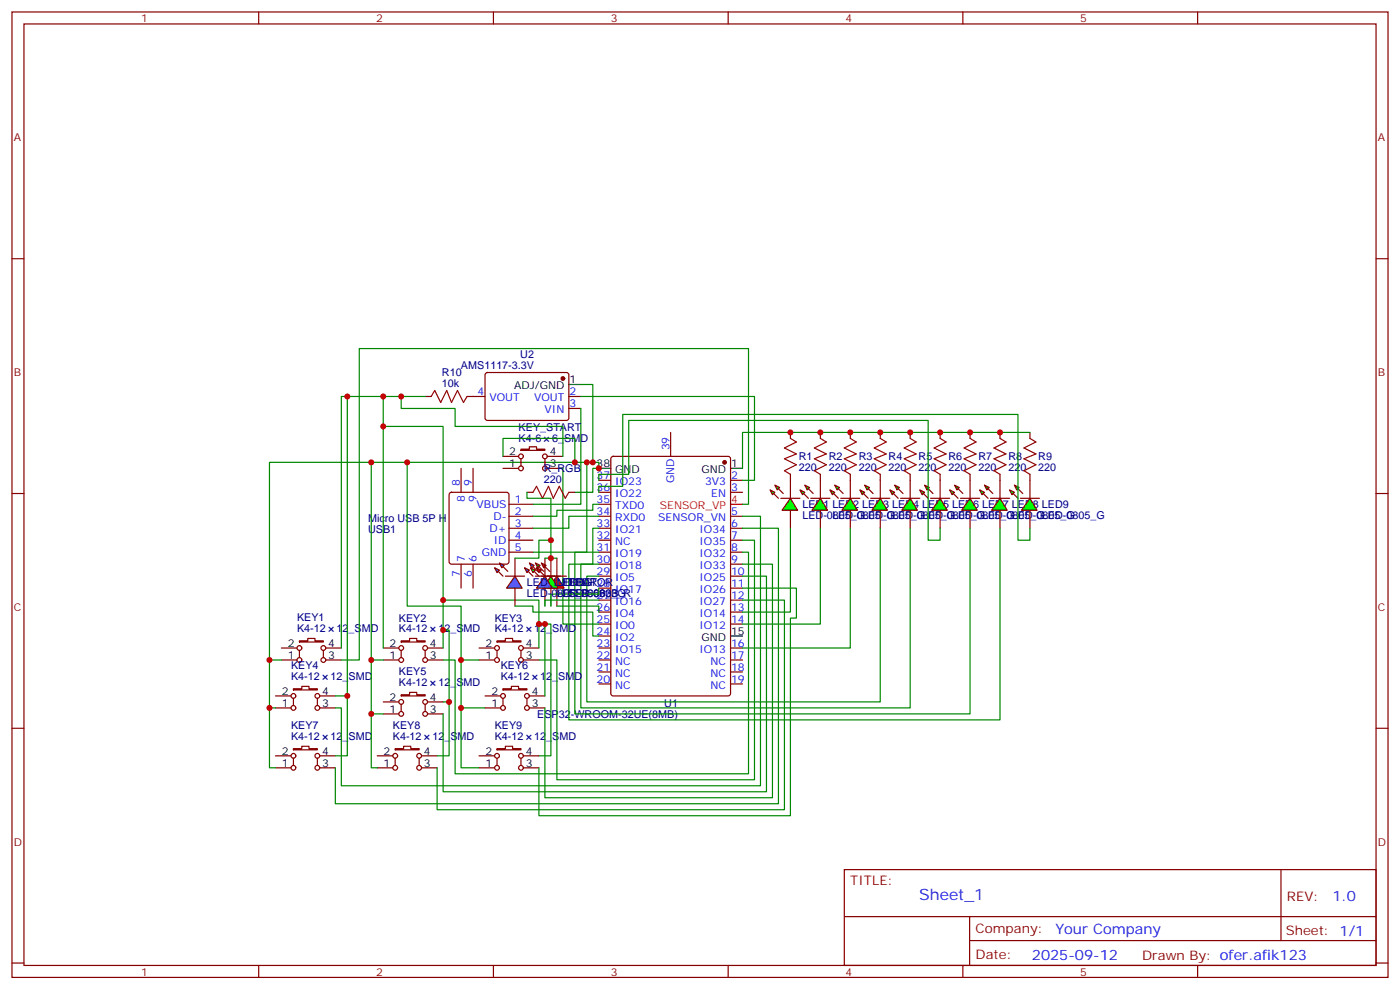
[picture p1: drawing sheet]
<svg xmlns="http://www.w3.org/2000/svg" width="412mm" height="292mm" viewBox="0 0 412 292" stroke-linecap="round" stroke-linejoin="round" font-family="sans-serif">
<g fill="none" stroke="#870000" stroke-width=".35">
<path d="M3.5 3.5h405.4v284.4h-405.4zM7.1 7.1h398.2v277.2h-398.2zM76.2 3.5v3.6M145.3 3.5v3.6M214.5 3.5v3.6M283.6 3.5v3.6M352.8 3.5v3.6M3.5 76.2h3.6M405.3 76.2h3.6M139.3 116.8h3.6M143.1 109.9l.5-.2 23.5 .1 .5 .6-.1 13-.6 .4h-23.6l-.4-.7v-12.7zM167.6 116.8h3.5"/>
<path d="M135.8 137.9v7.1M139.3 137.9v7.1M167.6 120.3h3.5M180.2 134.6l.4-.2h33.9l.6 .4 .1 69.5-.5 .6-34.1 .1-.6-.5-.1-69.4zM197.6 127.4v7M3.5 145.3h3.6M132.5 145.2l.5-.2h16.2l.5 .2 .2 .5v19.8l-.2 .5-.5 .2h-16.2l-.5-.3-.2-.4v-19.8zM149.9 148.5h7.1M149.9 152h7.1M149.9 155.6h7.1M149.9 159.1h7.1M176.4 141.5h3.5"/>
<path d="M176.4 145h3.5M176.4 148.5h3.5M176.4 152h3.5M176.4 155.6h3.5M176.4 159.1h3.5M215.2 141.5h3.5M215.2 145h3.5M215.2 152h3.5M215.2 155.6h3.5M215.2 159.1h3.5M232.8 141.5v5.3M232.8 150.3v5.3"/>
<path d="M405.3 145.3h3.6M135.8 166.2v7M139.3 166.2v7M149.9 162.6h7.1M176.4 162.6h3.5M176.4 166.2h3.5M176.4 169.7h3.5M176.4 173.2h3.5M176.4 176.7h3.5M215.2 162.6h3.5M215.2 166.2h3.5M215.2 169.7h3.5"/>
<path d="M215.2 173.2h3.5M215.2 176.7h3.5M176.4 180.3h3.5M176.4 183.8h3.5M176.4 187.3h3.5M176.4 190.9h3.5M176.4 194.4h3.5M176.4 197.9h3.5M215.2 180.3h3.5M215.2 183.8h3.5M215.2 190.9h3.5M215.2 194.4h3.5"/>
<path d="M215.2 197.9h3.5M3.5 214.5h3.6M176.4 201.4h3.5M215.2 201.4h3.5M405.3 214.5h3.6M248.7 256.1h156.6v28.2h-156.6zM377.3 256.1v20.9M248.7 270h156.5M285.6 277h119.6M285.6 270v14.1M3.5 283.6h3.6M76.2 284.3v3.6"/>
<path d="M145.3 284.3v3.6M214.5 284.3v3.6M283.6 284.3v3.6M352.8 284.3v3.6M405.3 283.6h3.6"/>
</g>
<path d="M167.6 113.2h3.5M176.4 137.9h3.5M215.2 137.9h3.5M215.2 187.3h3.5" fill="none" stroke="#000" stroke-width=".35"/>
<path d="M215.2 148.5h3.5" fill="none" stroke="#f00" stroke-width=".35"/>
<g fill="#870000" stroke="#870000" stroke-width=".35">
<circle cx="213.4" cy="136.2" r=".53"/>
<circle cx="165.8" cy="111.5" r=".53"/>
</g>
<path d="M171.1 113.2h3.5v23M171.1 120.3v28.2h-14.1M169.3 145h5.3v-7.1h1.8v-1.7h-3.5v26.4h-15.9M176.4 152h-8.8v3.6h-10.6M176.4 148.5h-1.8v1.8h-10.6v1.7h-7" fill="none" stroke="#008700" stroke-width=".35"/>
<g fill="#0f0" stroke="#870000" stroke-width=".35">
<path d="M228.2 142.9l1.5 .7-.7 .7z"/>
<path d="M226.8 144.3l1.4 .7-.7 .7z"/>
</g>
<g fill="#870000" stroke="#870000" stroke-width=".35">
<path d="M229.3 143.9l1.4 1.4z"/>
<path d="M227.9 145.3l1.4 1.5z"/>
</g>
<path d="M230 146.8h5.7z" fill="#f00" stroke="#870000" stroke-width=".35"/>
<path d="M232.8 146.8l2.1 3.5h-4.5z" fill="#0f0" stroke="#870000" stroke-width=".35"/>
<path d="M241.7 141.5v5.3M241.7 150.3v5.3" fill="none" stroke="#870000" stroke-width=".35"/>
<g fill="#0f0" stroke="#870000" stroke-width=".35">
<path d="M237.1 142.9l1.4 .7-.7 .7z"/>
<path d="M235.7 144.3l1.4 .7-.7 .7z"/>
</g>
<g fill="#870000" stroke="#870000" stroke-width=".35">
<path d="M238.1 143.9l1.4 1.4z"/>
<path d="M236.7 145.3l1.4 1.5z"/>
</g>
<path d="M238.8 146.8h5.7z" fill="#f00" stroke="#870000" stroke-width=".35"/>
<path d="M241.7 146.8l2.1 3.5h-4.6z" fill="#0f0" stroke="#870000" stroke-width=".35"/>
<path d="M250.5 141.5v5.3M250.5 150.3v5.3" fill="none" stroke="#870000" stroke-width=".35"/>
<g fill="#0f0" stroke="#870000" stroke-width=".35">
<path d="M245.9 142.9l1.4 .7-.7 .7z"/>
<path d="M244.5 144.3l1.4 .7-.7 .7z"/>
</g>
<g fill="#870000" stroke="#870000" stroke-width=".35">
<path d="M246.9 143.9l1.5 1.4z"/>
<path d="M245.5 145.3l1.4 1.5z"/>
</g>
<path d="M247.6 146.8h5.7z" fill="#f00" stroke="#870000" stroke-width=".35"/>
<path d="M250.5 146.8l2.1 3.5h-4.6z" fill="#0f0" stroke="#870000" stroke-width=".35"/>
<path d="M259.3 141.5v5.3M259.3 150.3v5.3" fill="none" stroke="#870000" stroke-width=".35"/>
<g fill="#0f0" stroke="#870000" stroke-width=".35">
<path d="M254.7 142.9l1.4 .7-.7 .7z"/>
<path d="M253.3 144.3l1.4 .7-.7 .7z"/>
</g>
<g fill="#870000" stroke="#870000" stroke-width=".35">
<path d="M255.8 143.9l1.4 1.4z"/>
<path d="M254.4 145.3l1.4 1.5z"/>
</g>
<path d="M256.5 146.8h5.6z" fill="#f00" stroke="#870000" stroke-width=".35"/>
<path d="M259.3 146.8l2.1 3.5h-4.6z" fill="#0f0" stroke="#870000" stroke-width=".35"/>
<path d="M268.1 141.5v5.3M268.1 150.3v5.3" fill="none" stroke="#870000" stroke-width=".35"/>
<g fill="#0f0" stroke="#870000" stroke-width=".35">
<path d="M263.5 142.9l1.4 .7-.7 .7z"/>
<path d="M262.1 144.3l1.4 .7-.7 .7z"/>
</g>
<g fill="#870000" stroke="#870000" stroke-width=".35">
<path d="M264.6 143.9l1.4 1.4z"/>
<path d="M263.2 145.3l1.4 1.5z"/>
</g>
<path d="M265.3 146.8h5.6z" fill="#f00" stroke="#870000" stroke-width=".35"/>
<path d="M268.1 146.8l2.1 3.5h-4.6z" fill="#0f0" stroke="#870000" stroke-width=".35"/>
<path d="M276.9 141.5v5.3M276.9 150.3v5.3" fill="none" stroke="#870000" stroke-width=".35"/>
<g fill="#0f0" stroke="#870000" stroke-width=".35">
<path d="M272.3 142.9l1.5 .7-.8 .7z"/>
<path d="M270.9 144.3l1.4 .7-.7 .7z"/>
</g>
<g fill="#870000" stroke="#870000" stroke-width=".35">
<path d="M273.4 143.9l1.4 1.4z"/>
<path d="M272 145.3l1.4 1.5z"/>
</g>
<path d="M274.1 146.8h5.7z" fill="#f00" stroke="#870000" stroke-width=".35"/>
<path d="M276.9 146.8l2.1 3.5h-4.5z" fill="#0f0" stroke="#870000" stroke-width=".35"/>
<path d="M285.8 141.5v5.3M285.8 150.3v5.3" fill="none" stroke="#870000" stroke-width=".35"/>
<g fill="#0f0" stroke="#870000" stroke-width=".35">
<path d="M281.2 142.9l1.4 .7-.7 .7z"/>
<path d="M279.8 144.3l1.4 .7-.7 .7z"/>
</g>
<g fill="#870000" stroke="#870000" stroke-width=".35">
<path d="M282.2 143.9l1.4 1.4z"/>
<path d="M280.8 145.3l1.4 1.5z"/>
</g>
<path d="M282.9 146.8h5.7z" fill="#f00" stroke="#870000" stroke-width=".35"/>
<path d="M285.8 146.8l2.1 3.5h-4.6z" fill="#0f0" stroke="#870000" stroke-width=".35"/>
<path d="M294.6 141.5v5.3M294.6 150.3v5.3" fill="none" stroke="#870000" stroke-width=".35"/>
<g fill="#0f0" stroke="#870000" stroke-width=".35">
<path d="M290 142.9l1.4 .7-.7 .7z"/>
<path d="M288.6 144.3l1.4 .7-.7 .7z"/>
</g>
<g fill="#870000" stroke="#870000" stroke-width=".35">
<path d="M291 143.9l1.5 1.4z"/>
<path d="M289.6 145.3l1.4 1.5z"/>
</g>
<path d="M291.7 146.8h5.7z" fill="#f00" stroke="#870000" stroke-width=".35"/>
<path d="M294.6 146.8l2.1 3.5h-4.6z" fill="#0f0" stroke="#870000" stroke-width=".35"/>
<path d="M303.4 141.5v5.3M303.4 150.3v5.3" fill="none" stroke="#870000" stroke-width=".35"/>
<g fill="#0f0" stroke="#870000" stroke-width=".35">
<path d="M298.8 142.9l1.4 .7-.7 .7z"/>
<path d="M297.4 144.3l1.4 .7-.7 .7z"/>
</g>
<g fill="#870000" stroke="#870000" stroke-width=".35">
<path d="M299.9 143.9l1.4 1.4z"/>
<path d="M298.4 145.3l1.5 1.5z"/>
</g>
<path d="M300.6 146.8h5.6z" fill="#f00" stroke="#870000" stroke-width=".35"/>
<path d="M303.4 146.8l2.1 3.5h-4.6z" fill="#0f0" stroke="#870000" stroke-width=".35"/>
<path d="M127 116.8l1.1-1.8 1.7 3.5 1.8-3.5 1.4 3.5 1.8-3.5 1.7 3.5 1.1-1.7M232.8 129.1l1.8 1.1-3.5 1.7 3.5 1.8-3.5 1.4 3.5 1.8-3.5 1.7 1.7 1.1M241.7 129.1l1.7 1.1-3.5 1.7 3.5 1.8-3.5 1.4 3.5 1.8-3.5 1.7 1.8 1.1M250.5 129.1l1.7 1.1-3.5 1.7 3.5 1.8-3.5 1.4 3.5 1.8-3.5 1.7 1.8 1.1M259.3 129.1l1.8 1.1-3.6 1.7 3.6 1.8-3.6 1.4 3.6 1.8-3.6 1.7 1.8 1.1M268.1 129.1l1.8 1.1-3.6 1.7 3.6 1.8-3.6 1.4 3.6 1.8-3.6 1.7 1.8 1.1M276.9 129.1l1.8 1.1-3.5 1.7 3.5 1.8-3.5 1.4 3.5 1.8-3.5 1.7 1.7 1.1M285.8 129.1l1.7 1.1-3.5 1.7 3.5 1.8-3.5 1.4 3.5 1.8-3.5 1.7 1.8 1.1M294.6 129.1l1.7 1.1-3.5 1.7 3.5 1.8-3.5 1.4 3.5 1.8-3.5 1.7 1.8 1.1M303.4 129.1l1.8 1.1-3.6 1.7 3.6 1.8-3.6 1.4 3.6 1.8-3.6 1.7 1.8 1.1" fill="none" stroke="#a10000" stroke-width=".35"/>
<g fill="none" stroke="#870000" stroke-width=".35">
<path d="M125.2 116.8h1.8M137.6 116.8h1.7M148.2 137.9h4.6M148.2 134.4h4.6M153.5 132.3h2.4v-.7h2.1v.7h2.5v.3h-7zM153.5 135.1v2.1M160.5 135.1v2.1M161.2 137.9h4.6M161.2 134.4h4.6M232.8 127.4v1.7M232.8 139.7v1.8M241.7 127.4v1.7"/>
<path d="M241.7 139.7v1.8M250.5 127.4v1.7M250.5 139.7v1.8M259.3 127.4v1.7M259.3 139.7v1.8M268.1 127.4v1.7M268.1 139.7v1.8M276.9 127.4v1.7M276.9 139.7v1.8M285.8 127.4v1.7M285.8 139.7v1.8M294.6 127.4v1.7"/>
<path d="M294.6 139.7v1.8M303.4 127.4v1.7M303.4 139.7v1.8M82.9 194.4h4.6M82.9 190.9h4.6M88.2 188.7h2.5v-.7h2.1v.7h2.4v.4h-7zM88.2 191.6v2.1M95.2 191.6v2.1M96 194.4h4.5M96 190.9h4.5M112.9 194.4h4.6M112.9 190.9h4.6"/>
<path d="M118.2 188.7h2.4v-.7h2.2v.7h2.4v.4h-7zM118.2 191.6v2.1M125.2 191.6v2.1M125.9 194.4h4.6M125.9 190.9h4.6M141.1 194.4h4.6M141.1 190.9h4.6M146.4 188.7h2.5v-.7h2.1v.7h2.5v.4h-7.1zM146.4 191.6v2.1M153.5 191.6v2.1M154.2 194.4h4.5M154.2 190.9h4.5"/>
<path d="M81.1 208.5h4.6M81.1 205h4.6M86.4 202.8h2.5v-.7h2.1v.7h2.5v.4h-7.1zM86.4 205.7v2.1M93.5 205.7v2.1M94.2 208.5h4.6M94.2 205h4.6M112.9 210.3h4.6M112.9 206.7h4.6M118.2 204.6h2.4v-.7h2.2v.7h2.4v.4h-7zM118.2 207.4v2.2M125.2 207.4v2.2"/>
<path d="M125.9 210.3h4.6M125.9 206.7h4.6M142.9 208.5h4.6M142.9 205h4.6M148.2 202.8h2.4v-.7h2.2v.7h2.4v.4h-7zM148.2 205.7v2.1M155.2 205.7v2.1M155.9 208.5h4.6M155.9 205h4.6M81.1 226.1h4.6M81.1 222.6h4.6M86.4 220.5h2.5v-.7h2.1v.7h2.5v.3h-7.1z"/>
<path d="M86.4 223.3v2.1M93.5 223.3v2.1M94.2 226.1h4.6M94.2 222.6h4.6M111.1 226.1h4.6M111.1 222.6h4.6M116.4 220.5h2.5v-.7h2.1v.7h2.5v.3h-7.1zM116.4 223.3v2.1M123.5 223.3v2.1M124.2 226.1h4.6M124.2 222.6h4.6M141.1 226.1h4.6"/>
<path d="M141.1 222.6h4.6M146.4 220.5h2.5v-.7h2.1v.7h2.5v.3h-7.1zM146.4 223.3v2.1M153.5 223.3v2.1M154.2 226.1h4.5M154.2 222.6h4.5"/>
<circle cx="153.5" cy="137.9" r=".71"/>
<circle cx="153.5" cy="134.4" r=".71"/>
<circle cx="160.5" cy="134.4" r=".71"/>
<circle cx="160.5" cy="137.9" r=".71"/>
<circle cx="88.2" cy="190.9" r=".71"/>
<circle cx="88.2" cy="194.4" r=".71"/>
<circle cx="95.3" cy="194.4" r=".71"/>
<circle cx="95.3" cy="190.9" r=".71"/>
<circle cx="118.2" cy="194.4" r=".71"/>
<circle cx="118.2" cy="190.9" r=".71"/>
<circle cx="125.2" cy="190.9" r=".71"/>
<circle cx="125.2" cy="194.4" r=".71"/>
<circle cx="146.4" cy="190.9" r=".71"/>
<circle cx="146.4" cy="194.4" r=".71"/>
<circle cx="153.5" cy="194.4" r=".71"/>
<circle cx="153.5" cy="190.9" r=".71"/>
<circle cx="86.4" cy="208.5" r=".71"/>
<circle cx="86.4" cy="205" r=".71"/>
<circle cx="93.5" cy="208.5" r=".71"/>
<circle cx="93.5" cy="205" r=".71"/>
<circle cx="118.2" cy="210.3" r=".71"/>
<circle cx="118.2" cy="206.7" r=".71"/>
<circle cx="125.2" cy="210.3" r=".71"/>
<circle cx="125.2" cy="206.7" r=".71"/>
<circle cx="148.2" cy="208.5" r=".71"/>
<circle cx="148.2" cy="205" r=".71"/>
<circle cx="155.2" cy="208.5" r=".71"/>
<circle cx="155.2" cy="205" r=".71"/>
<circle cx="86.4" cy="222.6" r=".71"/>
<circle cx="86.4" cy="226.1" r=".71"/>
<circle cx="93.5" cy="222.6" r=".71"/>
<circle cx="93.5" cy="226.1" r=".71"/>
<circle cx="116.4" cy="222.6" r=".71"/>
<circle cx="116.4" cy="226.1" r=".71"/>
<circle cx="123.5" cy="222.6" r=".71"/>
<circle cx="123.5" cy="226.1" r=".71"/>
<circle cx="146.4" cy="222.6" r=".71"/>
<circle cx="146.4" cy="226.1" r=".71"/>
<circle cx="153.5" cy="226.1" r=".71"/>
<circle cx="153.5" cy="222.6" r=".71"/>
</g>
<g fill="none" stroke="#008700" stroke-width=".35">
<path d="M102.3 116.8v88.2h-3.5M112.9 116.8v74.1M118.2 116.8v3.5h15.9v5.3h31.7v8.8M125.2 116.8h-24.7v74.1M171.1 116.8h51.1v24.7h-3.5M109.4 136.2v58.2h3.5M112.9 125.6h17.6v65.3M119.9 136.2v42.3h15.9v15.9h5.3M148.2 134.4v-5.3h21.1v7.1M165.8 137.9v45.9h10.6M172.9 136.2h-93.5v58.2h3.5M303.4 127.4h-84.7v10.5"/>
<path d="M176.4 155.6h-1.8v10.6h-3.5v42.3h97v-52.9M176.4 141.5v-1.8h8.8v-15.9h88.2v35.3h3.5v-3.5M176.4 145v-1.8h7v-21.1h116.5v37h3.5v-3.5M218.7 148.5h1.8v-45.8h-114.7v91.7h-5.3M218.7 159.1h3.5v70.6h-58.2v-35.3h-5.3M218.7 152h5.3v79.4h-123.5v-22.9h-1.7M218.7 155.6h10.6v81.1h-130.5v-10.6M232.8 155.6v24.7h-14.1M241.7 155.6v28.2h-23M250.5 155.6v35.3h-31.8M259.3 155.6v51.1h-86.4v-37h3.5M285.8 155.6v54.7h-116.5v-47.7h7.1"/>
<path d="M294.6 155.6v56.4h-127v-45.8h8.8M130.5 176.7h28.2v14.2M218.7 162.6h1.8v65.3h-86.4v-33.5h-3.6M218.7 169.7h7.1v63.5h-95.3v-22.9M218.7 166.2h8.8v68.7h-67v-26.4M218.7 176.7h12.4v61.8h-102.3v-12.4M218.7 173.2h15.9v8.8h-1.8v58.2h-74.1v-14.1M79.4 194.4v14.1h1.7M109.4 194.4v31.7h1.7M130.5 185.6h1.8v21.1h-1.8M135.8 194.4v14.1h7.1M158.7 183.8h1.8v21.2"/>
<path d="M160.5 183.8h1.8v38.8h-3.6M79.4 208.5v17.6h1.7M102.3 205v17.6h-3.5M109.4 210.3h3.5M132.3 206.7v15.9h-3.5M135.8 208.5v17.6h5.3"/>
</g>
<g fill="#f00" stroke="#870000" stroke-width=".35">
<path d="M164 169.7l2.2 3.5h-4.6z"/>
<path d="M161.2 169.7h5.7z"/>
</g>
<g fill="#870000" stroke="#870000" stroke-width=".35">
<path d="M159.1 168.3l1.4 1.4z"/>
<path d="M160.5 166.9l1.4 1.4z"/>
</g>
<g fill="#f00" stroke="#870000" stroke-width=".35">
<path d="M158 167.2l1.5 .7-.8 .7z"/>
<path d="M159.5 165.8l1.4 .7-.7 .7z"/>
</g>
<path d="M162.3 164.4v5.3M162.3 173.2v5.3M164 164.4v5.3M164 173.2v5.3" fill="none" stroke="#870000" stroke-width=".35"/>
<g fill="#0f0" stroke="#870000" stroke-width=".35">
<path d="M157.7 165.8l1.4 .7-.7 .7z"/>
<path d="M156.3 167.2l1.4 .7-.7 .7z"/>
</g>
<g fill="#870000" stroke="#870000" stroke-width=".35">
<path d="M158.7 166.9l1.5 1.4z"/>
<path d="M157.3 168.3l1.4 1.4z"/>
</g>
<path d="M159.5 169.7h5.6z" fill="#f00" stroke="#870000" stroke-width=".35"/>
<path d="M162.3 169.7l2.1 3.5h-4.6z" fill="#0f0" stroke="#870000" stroke-width=".35"/>
<path d="M160.5 169.7l2.1 3.5h-4.6z" fill="#09f" stroke="#870000" stroke-width=".35"/>
<path d="M157.7 169.7h5.6z" fill="#f00" stroke="#870000" stroke-width=".35"/>
<g fill="#870000" stroke="#870000" stroke-width=".35">
<path d="M155.6 168.3l1.4 1.4z"/>
<path d="M157 166.9l1.4 1.4z"/>
</g>
<g fill="#09f" stroke="#870000" stroke-width=".35">
<path d="M154.5 167.2l1.4 .7-.7 .7z"/>
<path d="M155.9 165.8l1.4 .7-.7 .7z"/>
</g>
<path d="M155.2 145h1.8M167.6 145h1.7M160.5 164.4v5.3M160.5 173.2v5.3" fill="none" stroke="#870000" stroke-width=".35"/>
<path d="M157 145l1-1.8 1.8 3.6 1.8-3.6 1.4 3.6 1.7-3.6 1.8 3.6 1.1-1.8" fill="none" stroke="#a10000" stroke-width=".35"/>
<path d="M155.2 145v1.8h7.1v17.6M160.5 164.4h3.5M164 178.5h12.4v1.8M176.4 173.2v1.8h-14.1v3.5M176.4 176.7h-15.9v1.8" fill="none" stroke="#008700" stroke-width=".35"/>
<path d="M151.7 169.7l2.1 3.5h-4.6z" fill="#09f" stroke="#870000" stroke-width=".35"/>
<path d="M148.9 169.7h5.6z" fill="#f00" stroke="#870000" stroke-width=".35"/>
<g fill="#870000" stroke="#870000" stroke-width=".35">
<path d="M146.8 168.3l1.4 1.4z"/>
<path d="M148.2 166.9l1.4 1.4z"/>
</g>
<g fill="#09f" stroke="#870000" stroke-width=".35">
<path d="M145.7 167.2l1.4 .7-.7 .7z"/>
<path d="M147.1 165.8l1.4 .7-.7 .7z"/>
</g>
<path d="M151.7 164.4v5.3M151.7 173.2v5.3" fill="none" stroke="#870000" stroke-width=".35"/>
<path d="M162.3 159.1h-3.6v5.3h-7M151.7 178.5h5.3v1.8h17.6v7h1.8" fill="none" stroke="#008700" stroke-width=".35"/>
<g fill="#c00">
<circle cx="174.6" cy="136.2" r=".88"/>
<circle cx="294.6" cy="127.4" r=".88"/>
<circle cx="285.8" cy="127.4" r=".88"/>
<circle cx="276.9" cy="127.4" r=".88"/>
<circle cx="268.1" cy="127.4" r=".88"/>
<circle cx="259.3" cy="127.4" r=".88"/>
<circle cx="250.5" cy="127.4" r=".88"/>
<circle cx="241.7" cy="127.4" r=".88"/>
<circle cx="232.8" cy="127.4" r=".88"/>
<circle cx="172.9" cy="136.2" r=".88"/>
<circle cx="109.4" cy="136.2" r=".88"/>
<circle cx="119.9" cy="136.2" r=".88"/>
<circle cx="79.4" cy="194.4" r=".88"/>
<circle cx="79.4" cy="208.5" r=".88"/>
<circle cx="109.4" cy="194.4" r=".88"/>
<circle cx="109.4" cy="210.3" r=".88"/>
<circle cx="135.8" cy="194.4" r=".88"/>
<circle cx="135.8" cy="208.5" r=".88"/>
<circle cx="112.9" cy="116.8" r=".88"/>
<circle cx="112.9" cy="125.6" r=".88"/>
<circle cx="130.5" cy="185.6" r=".88"/>
<circle cx="132.3" cy="206.7" r=".88"/>
<circle cx="130.5" cy="176.7" r=".88"/>
<circle cx="158.8" cy="183.8" r=".88"/>
<circle cx="160.5" cy="183.8" r=".88"/>
<circle cx="102.3" cy="116.8" r=".88"/>
<circle cx="102.3" cy="205" r=".88"/>
<circle cx="169.3" cy="136.2" r=".88"/>
<circle cx="118.2" cy="116.8" r=".88"/>
<circle cx="162.3" cy="164.4" r=".88"/>
<circle cx="176.4" cy="137.9" r=".88"/>
<circle cx="162.3" cy="159.1" r=".88"/>
</g>
<text font-size="4.6" fill="#00f" x="270.8" y="265.1">Sheet_1</text>
<g font-size="4.2" fill="#00f">
<text x="392.5" y="265.4">1.0</text>
<text x="310.9" y="274.9">Your Company</text>
<text x="304" y="282.7">2025-09-12</text>
</g>
<g font-size="3.9" fill="#800">
<text x="250.5" y="260.7">TITLE:</text>
<text x="379.1" y="265.4">REV:</text>
<text x="287.4" y="274.9">Company:</text>
<text x="378.7" y="275.5">Sheet: 1/1</text>
<text x="287.4" y="282.6">Date:</text>
<text x="336.4" y="282.7">Drawn By: ofer.afik123</text>
</g>
<g font-size="3.2" fill="#800">
<text x="41.6" y="6.5">1</text>
<text x="110.8" y="6.5">2</text>
<text x="179.9" y="6.5">3</text>
<text x="249.1" y="6.5">4</text>
<text x="318.2" y="6.5">5</text>
<text x="4.1" y="41.6">A</text>
<text x="405.9" y="41.6">A</text>
<text x="4.1" y="110.8">B</text>
<text x="405.9" y="110.8">B</text>
<text x="4.1" y="179.9">C</text>
<text x="405.9" y="179.9">C</text>
<text x="4.1" y="249.1">D</text>
<text x="405.9" y="249.1">D</text>
<text x="41.6" y="287.3">1</text>
<text x="110.8" y="287.3">2</text>
<text x="179.9" y="287.3">3</text>
<text x="249.1" y="287.3">4</text>
<text x="318.2" y="287.3">5</text>
</g>
<g font-size="3.2" fill="#000080">
<text x="153.3" y="105.4">U2</text>
<text x="130.2" y="113.9">10k</text>
<text x="130.2" y="110.7">R10</text>
<text x="135.8" y="108.7">AMS1117-3.3V</text>
<text x="152.8" y="130.1">K4-6</text>
<text x="152.8" y="127">KEY_START</text>
<text x="162.7" y="130.1">6_SMD</text>
<text x="235.3" y="135.6">R1</text>
<text x="244.1" y="135.6">R2</text>
<text x="252.9" y="135.6">R3</text>
<text x="261.8" y="135.6">R4</text>
<text x="270.6" y="135.6">R5</text>
<text x="279.4" y="135.6">R6</text>
<text x="288.2" y="135.6">R7</text>
<text x="297" y="135.6">R8</text>
<text x="305.9" y="135.6">R9</text>
<text x="160.2" y="142.2">220</text>
<text x="160.2" y="139">R_RGB</text>
<text x="235.3" y="138.7">220</text>
<text x="244.1" y="138.7">220</text>
<text x="252.9" y="138.7">220</text>
<text x="261.8" y="138.7">220</text>
<text x="270.6" y="138.7">220</text>
<text x="279.4" y="138.7">220</text>
<text x="288.2" y="138.7">220</text>
<text x="297" y="138.7">220</text>
<text x="305.9" y="138.7">220</text>
<text x="236.4" y="149.7">LED1 LED2 LED3 LED4 LED5 LED6 LED7 LED8 LED9</text>
<text x="108.4" y="153.7">Micro USB 5P H</text>
<text x="236.4" y="152.8">LED-0805_GLED-0805_GLED-0805_GLED-0805_GLED-0805_G</text>
<text x="245.2" y="152.8">LED-0805_GLED-0805_GLED-0805_GLED-0805_G</text>
<text x="108.4" y="156.9">USB1</text>
<text x="155.2" y="172.6">LED_INDICATOR</text>
<text x="164" y="172.6">LEDB</text>
<text x="165.8" y="172.6">LEDG</text>
<text x="167.6" y="172.6">LEDR28</text>
<text x="155.2" y="175.8">LED-0805_B</text>
<text x="164" y="175.8">LED-0603_B</text>
<text x="165.8" y="175.8">LED-0603_G</text>
<text x="167.6" y="175.8">LED-0603_R</text>
<text x="87.5" y="182.9">KEY1</text>
<text x="117.5" y="183.1">KEY2</text>
<text x="145.7" y="183.1">KEY3</text>
<text x="87.5" y="186.2">K4-12</text>
<text x="99.2" y="186.2">12_SMD</text>
<text x="117.5" y="186.2">K4-12</text>
<text x="129.1" y="186.2">12_SMD</text>
<text x="145.7" y="186.2">K4-12</text>
<text x="157.4" y="186.2">12_SMD</text>
<text x="85.7" y="197.2">KEY4</text>
<text x="147.5" y="197.2">KEY6</text>
<text x="85.7" y="200.3">K4-12</text>
<text x="97.4" y="200.3">12_SMD</text>
<text x="117.5" y="202.1">K4-12</text>
<text x="117.5" y="198.9">KEY5</text>
<text x="129.1" y="202.1">12_SMD</text>
<text x="147.5" y="200.3">K4-12</text>
<text x="159.1" y="200.3">12_SMD</text>
<text x="195.7" y="208.2">U1</text>
<text x="85.7" y="214.8">KEY7</text>
<text x="115.7" y="214.8">KEY8</text>
<text x="145.7" y="214.8">KEY9</text>
<text x="158.3" y="211.4">ESP32-WROOM-32UE(8MB)</text>
<text x="85.7" y="218">K4-12</text>
<text x="97.4" y="218">12_SMD</text>
<text x="115.7" y="218">K4-12</text>
<text x="127.4" y="218">12_SMD</text>
<text x="145.7" y="218">K4-12</text>
<text x="157.4" y="218">12_SMD</text>
</g>
<g font-size="3.2">
<text x="167.7" y="112.9">1</text>
<text x="151.5" y="114.7">ADJ/GND</text>
<text x="150" y="137.6">1</text>
<text x="150" y="134.1">2</text>
<text x="161.9" y="137.6">3</text>
<text x="161.9" y="134.1">4</text>
<text x="175.7" y="137.6">38</text>
<text x="215.4" y="137.6">1</text>
<text x="181.2" y="139.3">GND</text>
<text x="206.6" y="139.3">GND</text>
<text x="84.8" y="190.5">2</text>
<text x="96.7" y="190.5">4</text>
<text x="114.8" y="190.5">2</text>
<text x="126.6" y="190.5">4</text>
<text x="143" y="190.5">2</text>
<text x="154.9" y="190.5">4</text>
<text x="206.6" y="188.7">GND</text>
<text x="215.4" y="187">15</text>
<text x="84.8" y="194">1</text>
<text x="96.7" y="194">3</text>
<text x="114.8" y="194">1</text>
<text x="126.6" y="194">3</text>
<text x="143" y="194">1</text>
<text x="154.9" y="194">3</text>
<text x="83" y="208.1">1</text>
<text x="83" y="204.6">2</text>
<text x="94.9" y="208.1">3</text>
<text x="94.9" y="204.6">4</text>
<text x="114.8" y="209.9">1</text>
<text x="114.8" y="206.4">2</text>
<text x="126.6" y="209.9">3</text>
<text x="126.6" y="206.4">4</text>
<text x="144.7" y="208.1">1</text>
<text x="144.7" y="204.6">2</text>
<text x="156.6" y="208.1">3</text>
<text x="156.6" y="204.6">4</text>
<text x="83" y="225.8">1</text>
<text x="83" y="222.2">2</text>
<text x="94.9" y="225.8">3</text>
<text x="94.9" y="222.2">4</text>
<text x="113" y="225.8">1</text>
<text x="113" y="222.2">2</text>
<text x="124.9" y="225.8">3</text>
<text x="124.9" y="222.2">4</text>
<text x="143" y="225.8">1</text>
<text x="143" y="222.2">2</text>
<text x="154.9" y="225.8">3</text>
<text x="154.9" y="222.2">4</text>
</g>
<g font-size="3.2" fill="#00f">
<text x="140.7" y="116.4">4</text>
<text x="144.2" y="118.2">VOUT</text>
<text x="157.3" y="118.2">VOUT</text>
<text x="167.7" y="116.4">2</text>
<text x="167.7" y="119.9">3</text>
<text x="160.4" y="121.7">VIN</text>
<text x="197.2" y="132.6" transform="rotate(-90 197.2 132.6)">39</text>
<text x="135.5" y="143.2" transform="rotate(-90 135.5 143.2)">8</text>
<text x="139" y="143.2" transform="rotate(-90 139 143.2)">9</text>
<text x="175.7" y="141.1">37</text>
<text x="181.2" y="142.9">IO23</text>
<text x="198.6" y="142.4" transform="rotate(-90 198.6 142.4)">GND</text>
<text x="207.7" y="142.9">3V3</text>
<text x="215.4" y="141.1">2</text>
<text x="136.9" y="147.7" transform="rotate(-90 136.9 147.7)">8</text>
<text x="140.4" y="149.6">VBUS</text>
<text x="140.4" y="147.7" transform="rotate(-90 140.4 147.7)">9</text>
<text x="151.7" y="148.2">1</text>
<text x="175.7" y="144.6">36</text>
<text x="175.7" y="148.2">35</text>
<text x="181.2" y="146.4">IO22</text>
<text x="181.2" y="149.9">TXD0</text>
<text x="209.5" y="146.4">EN</text>
<text x="215.4" y="144.6">3</text>
<text x="145.3" y="153.1">D-</text>
<text x="151.7" y="151.7">2</text>
<text x="151.7" y="155.2">3</text>
<text x="175.7" y="151.7">34</text>
<text x="175.7" y="155.2">33</text>
<text x="181.2" y="153.5">RXD0</text>
<text x="193.9" y="153.5">SENSOR_VN</text>
<text x="215.4" y="155.2">6</text>
<text x="215.4" y="151.7">5</text>
<text x="144.2" y="156.6">D+</text>
<text x="145.4" y="160.2">ID</text>
<text x="151.7" y="158.8">4</text>
<text x="175.7" y="158.8">32</text>
<text x="181.2" y="157">IO21</text>
<text x="181.2" y="160.5">NC</text>
<text x="206" y="160.5">IO35</text>
<text x="206" y="157">IO34</text>
<text x="215.4" y="158.8">7</text>
<text x="136.9" y="165.5" transform="rotate(-90 136.9 165.5)">7</text>
<text x="140.4" y="165.5" transform="rotate(-90 140.4 165.5)">6</text>
<text x="141.9" y="163.7">GND</text>
<text x="151.7" y="162.3">5</text>
<text x="175.7" y="162.3">31</text>
<text x="175.7" y="165.8">30</text>
<text x="181.2" y="164">IO19</text>
<text x="181.2" y="167.6">IO18</text>
<text x="206" y="167.6">IO33</text>
<text x="206" y="164">IO32</text>
<text x="215.4" y="165.8">9</text>
<text x="215.4" y="162.3">8</text>
<text x="135.5" y="169.9" transform="rotate(-90 135.5 169.9)">7</text>
<text x="139" y="169.9" transform="rotate(-90 139 169.9)">6</text>
<text x="175.7" y="169.3">29</text>
<text x="181.2" y="171.1">IO5</text>
<text x="206" y="171.1">IO25</text>
<text x="215.4" y="172.9">11</text>
<text x="215.4" y="169.3">10</text>
<text x="175.7" y="176.4">27</text>
<text x="175.7" y="179.9">26</text>
<text x="181.2" y="174.6">IO17</text>
<text x="181.2" y="178.2">IO16</text>
<text x="206" y="178.2">IO27</text>
<text x="206" y="174.6">IO26</text>
<text x="215.4" y="179.9">13</text>
<text x="215.4" y="176.4">12</text>
<text x="175.7" y="183.4">25</text>
<text x="181.2" y="181.7">IO4</text>
<text x="181.2" y="185.2">IO0</text>
<text x="206" y="185.2">IO12</text>
<text x="206" y="181.7">IO14</text>
<text x="215.4" y="183.4">14</text>
<text x="175.7" y="187">24</text>
<text x="175.7" y="190.5">23</text>
<text x="181.2" y="188.7">IO2</text>
<text x="215.4" y="190.5">16</text>
<text x="175.7" y="194">22</text>
<text x="175.7" y="197.6">21</text>
<text x="181.2" y="192.3">IO15</text>
<text x="181.2" y="195.8">NC</text>
<text x="206" y="192.3">IO13</text>
<text x="209.3" y="195.8">NC</text>
<text x="215.4" y="197.6">18</text>
<text x="215.4" y="194">17</text>
<text x="175.7" y="201.1">20</text>
<text x="181.2" y="199.3">NC</text>
<text x="181.2" y="202.8">NC</text>
<text x="209.3" y="202.8">NC</text>
<text x="209.3" y="199.3">NC</text>
<text x="215.4" y="201.1">19</text>
</g>
<g font-size="3.2" fill="#f00">
<text x="194.4" y="149.9">SENSOR_VP</text>
<text x="215.4" y="148.2">4</text>
</g>
</svg>
